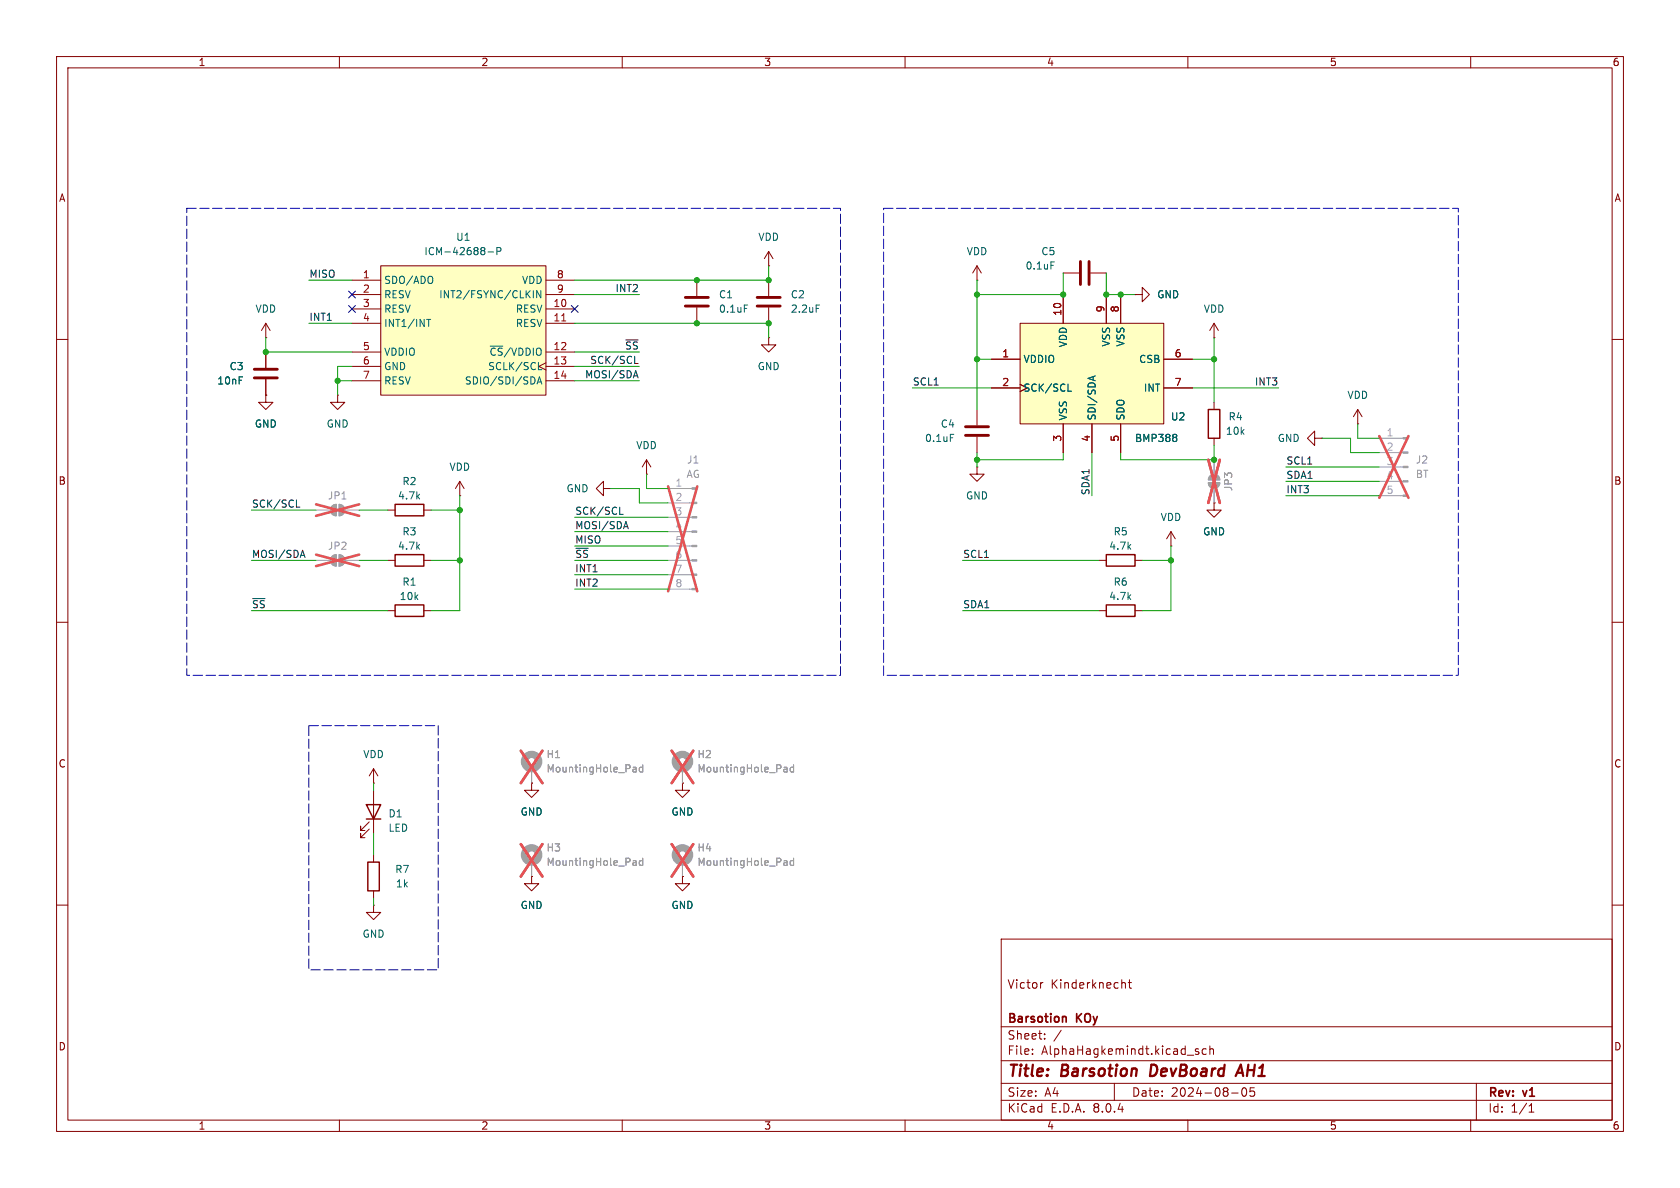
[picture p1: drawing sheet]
<svg xmlns="http://www.w3.org/2000/svg" width="297mm" height="210mm" viewBox="0 0 297 210" stroke-linecap="round" stroke-linejoin="round" font-family="sans-serif">
<g fill="none" stroke="#840000" stroke-width=".18">
<path d="M10 10h277v190h-277zM12 12h273v186h-273zM60 10v2M110 10v2M160 10v2M210 10v2M260 10v2M10 60h2M214.6 59.7h.1M214.6 57.2l-.7 1.2M214.6 57.2v2.5M214.6 57.2l.8 1.2"/>
<path d="M285 60h2M47 69.9v1.2h1.3l-1.3 1.3-1.3-1.3h1.3M47 69.9h.1M59.7 69.9v1.2h1.3l-1.3 1.3-1.3-1.3h1.3M59.7 69.9h.1M172.7 72.4v2.8M172.7 77.2v2.8M240 74.9h.1M240 72.4l-.7 1.3M240 72.4v2.5M240 72.4l.8 1.3M194.3 99.1h1.3"/>
<path d="M200.7 99.1h1.2M207 96.5h.1M207 94l-.8 1.3M207 94v2.5M207 94l.8 1.3M214.6 88.9v1.3h1.3l-1.3 1.2-1.2-1.2h1.2M214.6 88.9h.1M10 110h2M68.6 108h1.2M74.9 108h1.3M194.3 108h1.3M200.7 108h1.2"/>
<path d="M285 110h2M10 160h2M285 160h2M177 166h108v32h-108zM184.4 173.7l-.4 .1M198.5 173.7h.2l.3 .2v.8M199.5 173.7h.5M199.7 173.2v1.3l.3 .2M60 198v2M110 198v2M160 198v2M177 194.5h108"/>
<path d="M177 191.5h108M177 187.5h108M177 181.5h108M182.5 186.3v.1M182.5 185.5v.1M184.7 183.6v.1M184.7 182.8v.1M187.6 182.1l-1.3 2M197 191.5v3M210 198v2M211.9 185.5l-.4-.1-.2 .2 .1 .2 .5 .2v.3h-.6M213.2 185.5l-.4-.1-.3 .3v.4l.2 .2h.5"/>
<path d="M213.9 185.5l.2-.1 .4 .1v.9M213.9 184.9v1.5M217.7 193.2h1.2M219.7 192.4l.2-.1a.81 .81 0 0 1 .6 .6 .81 .81 0 0 1-.3 .8l-.2 .1a.81 .81 0 0 1-.3-1.4zM221.7 192.3h-.7v.7l.2-.1h.5l.1 .3-.1 .5-.2 .1-.5-.1M260 198v2M261 191.5v6.5M270.3 196.6h.9M270.3 195.5l.4-.4v1.5"/>
</g>
<path d="M203.6 188.2l-.3 2h.5M218.4 190.2l1-2 .4 2M218.7 189.6h1" fill="none" stroke="#840000" stroke-width=".4"/>
<path d="M188.3 179.7l.2 .2v.8" fill="none" stroke="#840000" stroke-width=".3"/>
<path d="M195.6 98h5.1v2.1h-5.1zM69.8 106.9h5.1v2.1h-5.1zM195.6 106.9h5.1v2.1h-5.1z" fill="none" stroke="#840000" stroke-width=".25"/>
<g fill="none" stroke="#a1a1a1" stroke-width=".18">
<path d="M243.8 77.5h4.3M55.9 90.2h2.5M55.9 99.1h2.5M58.7 89.5l.7-.3v2a1.02 1.02 0 0 1-.9-.6 1.02 1.02 0 0 1 .2-1.1zM58.7 98.3l.7-.3v2.1a1.02 1.02 0 0 1-.9-.7 1.02 1.02 0 0 1 .2-1.1zM59.9 89.2a1.02 1.02 0 0 1 1.1 1 1.02 1.02 0 0 1-1.1 1zM59.9 98a1.02 1.02 0 0 1 1.1 1.1 1.02 1.02 0 0 1-1.1 1zM61 90.2h2.5M61 99.1h2.5M213.6 85.3h2a1.02 1.02 0 0 1-1 1.1 1.02 1.02 0 0 1-1-1.1zM213.9 84.1a1.02 1.02 0 0 1 1.1-.2 1.02 1.02 0 0 1 .6 .9h-2zM214.6 81.3v2.5"/>
<path d="M214.6 86.4v2.5M243.8 87.6h4.3M243.8 85.1h4.3M243.8 82.6h4.3M243.8 80h4.3"/>
</g>
<g fill="#a1a1a1" stroke="#a1a1a1" stroke-width=".18">
<path d="M58.7 89.5l.7-.3v2a1.02 1.02 0 0 1-.9-.6 1.02 1.02 0 0 1 .2-1.1z"/>
<path d="M59.9 89.2a1.02 1.02 0 0 1 1.1 1 1.02 1.02 0 0 1-1.1 1z"/>
<path d="M213.9 84.1a1.02 1.02 0 0 1 1.1-.2 1.02 1.02 0 0 1 .6 .9h-2z"/>
<path d="M213.6 85.3h2a1.02 1.02 0 0 1-1 1.1 1.02 1.02 0 0 1-1-1.1z"/>
<path d="M58.7 98.3l.7-.3v2.1a1.02 1.02 0 0 1-.9-.7 1.02 1.02 0 0 1 .2-1.1z"/>
<path d="M59.9 98a1.02 1.02 0 0 1 1.1 1.1 1.02 1.02 0 0 1-1.1 1z"/>
<path d="M248.1 87.5h.8v.3h-.8z"/>
<path d="M248.1 85h.8v.2h-.8z"/>
<path d="M248.1 82.4h.8v.3h-.8z"/>
<path d="M248.1 79.9h.8v.2h-.8z"/>
<path d="M248.1 77.3h.8v.3h-.8z"/>
</g>
<path d="M243.8 77.1l5.2 10.9M249 77.1l-5.2 10.9M55.9 89.2l7.6 2M55.9 98l7.6 2.1M63.5 89.2l-7.6 2M63.5 98l-7.6 2.1M213.6 81.3l2 7.6M215.6 81.3l-2 7.6" fill="none" stroke="#e65255" stroke-width=".46"/>
<path d="M170.7 77h4.1M170.7 75.4h4.1" fill="none" stroke="#840000" stroke-width=".51"/>
<path d="M168 76.8h.6" fill="none" stroke="#006464" stroke-width=".18"/>
<path d="M180.3 57.2h25.4v17.7h-25.4z" fill="#ffffc2"/>
<g fill="none" stroke="#840000" stroke-width=".18">
<path d="M172.7 49.5h.1M172.7 47l-.7 1.3M172.7 47v2.5M172.7 47l.8 1.3M180.3 57.2h25.4v17.7h-25.4zM188 52.1v5.1M188 48.3h2.8M192.8 48.3h2.8M195.6 52.1v5.1M198.1 52.1v5.1M200.7 52.1h1.2v-1.3l1.3 1.3-1.3 1.2v-1.2M200.7 52.1h.1"/>
<path d="M175.3 63.5h5M175.3 68.6h5M188 74.9v5.1M193 74.9v5.1M198.1 74.9v5.1M205.7 63.5h5.1M205.7 68.6h5.1M214.6 71.1v1.3M214.6 77.5v1.2M232.4 77.5v-1.3l-1.3 1.3 1.3 1.2v-1.2h1.3M233.7 77.5h.1M68.6 99.1h1.2"/>
<path d="M68.6 90.2h1.2M74.9 99.1h1.3M74.9 90.2h1.3M81.3 87.6h.1M81.3 85.1l-.8 1.3M81.3 85.1v2.5M81.3 85.1l.7 1.3M106.7 86.4v-1.3l-1.3 1.3 1.3 1.2v-1.2h1.2M107.9 86.4h.1M114.3 83.8h.1M114.3 81.3l-.8 1.3M114.3 81.3v2.5"/>
<path d="M114.3 81.3l.8 1.3M172.7 82.6v1.2h1.3l-1.3 1.3-1.3-1.3h1.3M172.7 82.6h.1M66 138.4h.1M66 135.9l-.7 1.3M66 135.9v2.5M66 139.7v7.6M66 135.9l.8 1.3M94 138.4v1.3h1.2l-1.2 1.3-1.3-1.3h1.3M94 138.4h.1M120.6 138.4v1.3h1.3l-1.3 1.3-1.2-1.3h1.2M120.6 138.4h.1"/>
<path d="M65.3 146.6l-1.5 1.5v-.8v.8h.7M65.3 145.3l-1.5 1.5v-.7v.7h.7M66 151.1v1.3M66 157.5v1.3M94 154.9v1.3h1.2l-1.2 1.3-1.3-1.3h1.3M94 154.9h.1M120.6 154.9v1.3h1.3l-1.3 1.3-1.2-1.3h1.2M120.6 154.9h.1M66 160v1.3h1.3l-1.3 1.3-1.2-1.3h1.2M66 160h.1"/>
</g>
<path d="M185.8 46.3h.6M188.8 69.2h.6M193.3 66.6v.6M193.6 66.5l-1.3 .4M207.8 76.8l.2 .2-.2 .3 .2 .3v.2l-.2 .2" fill="none" stroke="#006464" stroke-width=".18"/>
<path d="M191 46.2v4.1M192.5 46.2v4.1" fill="none" stroke="#840000" stroke-width=".51"/>
<path d="M213.6 72.4h2v5.1h-2zM69.8 98h5.1v2.1h-5.1zM69.8 89.2h5.1v2h-5.1zM64.8 142.2h2.5l-1.3 2.6zM64.8 144.8h2.5M65 152.4h2.1v5.1h-2.1z" fill="none" stroke="#840000" stroke-width=".25"/>
<g fill="none" stroke="#a1a1a1" stroke-width="1.3">
<circle cx="94" cy="134.6" r="1.27"/>
<circle cx="120.6" cy="134.6" r="1.27"/>
<circle cx="94" cy="151.1" r="1.27"/>
<circle cx="120.6" cy="151.1" r="1.27"/>
</g>
<path d="M118.1 99.1h4.2M118.1 96.5h4.2M118.1 94h4.2M118.1 91.4h4.2M118.1 88.9h4.2M118.1 86.4h4.2M118.1 104.1h4.2M118.1 101.6h4.2M94 135.9v2.5M120.6 135.9v2.5M94 152.4v2.5M120.6 152.4v2.5" fill="none" stroke="#a1a1a1" stroke-width=".18"/>
<g fill="none" stroke="#989898" stroke-width=".18">
<path d="M112.1 135.6h.2l.2 .2v.7M112.5 136.4l-.4 .1M112.5 135.9l-.4 .1M113.6 135.2v1.3M113.6 135.7l-.3-.1-.3 .3 .1 .5h.5M138.7 135.6h.3l.1 .2v.7M139.1 136.4l-.4 .1M139.1 135.9l-.4 .1M140.3 135.7l-.4-.1-.2 .3 .1 .5h.5M140.3 135.2v1.3M112.1 152.1h.2l.2 .2v.7M112.5 152.9l-.4 .1"/>
<path d="M112.5 152.4l-.4 .1M113.6 152.2l-.3-.1-.3 .3 .1 .5h.5M113.6 151.7v1.3M138.7 152.1h.3l.1 .2v.7M139.1 152.9l-.4 .1M139.1 152.4l-.4 .1M140.3 152.2l-.4-.1-.2 .3 .1 .5h.5M140.3 151.7v1.3"/>
</g>
<path d="M118.1 86l5.2 18.5M123.3 86l-5.2 18.5M92.1 132.7l3.8 5.7M95.9 132.7l-3.8 5.7M118.7 132.7l3.9 5.7M122.6 132.7l-3.9 5.7M92.1 149.2l3.8 5.7M95.9 149.2l-3.8 5.7M118.7 149.2l3.9 5.7M122.6 149.2l-3.9 5.7" fill="none" stroke="#e65255" stroke-width=".46"/>
<g fill="#a1a1a1" stroke="#a1a1a1" stroke-width=".18">
<path d="M122.3 104h.9v.3h-.9z"/>
<path d="M122.3 101.5h.9v.2h-.9z"/>
<path d="M122.3 98.9h.9v.3h-.9z"/>
<path d="M122.3 96.4h.9v.2h-.9z"/>
<path d="M122.3 93.9h.9v.2h-.9z"/>
<path d="M122.3 91.3h.9v.3h-.9z"/>
<path d="M122.3 88.8h.9v.2h-.9z"/>
<path d="M122.3 86.2h.9v.3h-.9z"/>
</g>
<path d="M67.3 47h29.2v22.9h-29.2z" fill="#ffffc2"/>
<g fill="none" stroke="#840000" stroke-width=".18">
<path d="M47 59.7h.1M47 57.2v2.5M47 57.2l-.8 1.2M47 57.2l.8 1.2M62.2 49.5h5.1M62.2 54.6h5.1M62.2 57.2h5.1M62.2 52.1h5.1M67.3 47h29.2v22.9h-29.2zM96.5 49.5h5.1M96.5 54.6h5.1M96.5 57.2h5.1"/>
<path d="M96.5 52.1h5.1M123.2 49.5v2.8M123.2 54.4v2.8M135.9 47h.1M135.9 59.7v1.3h1.3l-1.3 1.2-1.3-1.2h1.3M135.9 59.7h.1M135.9 44.5l-.8 1.2M135.9 44.5v2.5M135.9 49.5v2.8M135.9 54.4v2.8M135.9 44.5l.8 1.2M188 52.1v5.1"/>
<path d="M195.6 52.1v5.1M198.1 52.1v5.1M200.7 52.1h.1M47 69.9h.1M47 62.2v2.8M47 67.1v2.8M62.2 62.2h5.1M62.2 64.8h5.1M62.2 67.3h5.1M96.5 64.1l-1.3 .7 1.3 .6M96.5 62.2h5.1M96.5 64.8h5.1"/>
<path d="M96.5 67.3h5.1M175.3 63.5h5M175.3 68.6h5M188 74.9v5.1M193 74.9v5.1M198.1 74.9v5.1M205.7 63.5h5.1M205.7 68.6h5.1M214.6 88.9h.1M94 138.4h.1M120.6 138.4h.1M94 154.9h.1"/>
<path d="M120.6 154.9h.1"/>
</g>
<path d="M99.3 56.7h.7" fill="none" stroke="#a90000" stroke-width=".18"/>
<g fill="none" stroke="#006464" stroke-width=".18">
<path d="M75.4 56.5h.7M75.8 56.5v1.2M86.3 44.5h.9M87.8 44.4h.6l.2-.2-.1-.3-.7-.1v1.2M94.3 51.4v1.2M95.6 51.4v1.2l-.7-1.2v1.2M131.6 53.9h.6M144.3 53.9h.6M94.5 66.9v.7M94.9 67.9l.5-1.3 .4 1.3M95.1 67.5h.6M95.2 65.3h.6"/>
<path d="M188.8 69.2h.6M193.3 66.6v.6M193.6 66.5l-1.3 .4M207.8 76.8l.2 .2-.2 .3 .2 .3v.2l-.2 .2"/>
</g>
<path d="M121.2 54.1h4M121.2 52.6h4M133.9 54.1h4M133.9 52.6h4M45 66.8h4M45 65.3h4" fill="none" stroke="#840000" stroke-width=".51"/>
<path d="M112.1 66.4h.6M112.2 64.3h.6M112.4 65.5l.4 1.3M52.4 89.7h.6M53.2 98.2h.6M53.5 97.3l.4 1.2M109.6 90.9h.6M110.3 93.1h.7M110.7 92.2l.4 1.3" fill="none" stroke="#0f0f0f" stroke-width=".18"/>
<path d="M33 36.8h115.6v82.6h-115.6zM156.2 36.8h101.6v82.6h-101.6zM54.6 128.3h22.9v43.2h-22.9z" fill="none" stroke="#0000c2" stroke-width=".18" stroke-dasharray="1.7 .6"/>
<g fill="none" stroke="#009600" stroke-width=".18">
<path d="M47 59.7v2.5h15.2M54.6 49.5h7.6M54.6 57.2h7.6M101.6 57.2h34.3v2.5M101.6 52.1h11.4M135.9 47v2.5h-34.3M172.7 49.5v22.9M188 48.3v3.8h-15.3M195.6 48.3v3.8h5.1M214.6 59.7v11.4M59.7 67.3h2.5M62.2 64.8h-2.5v5.1"/>
<path d="M101.6 64.8h11.4M101.6 67.3h11.4M101.6 62.2h11.4M161.3 68.6h14M172.7 63.5h2.6M210.8 68.6h15.3M210.8 63.5h3.8M214.6 78.7v2.6h-16.5v-1.3M233.7 77.5h5.1v2.5h5M240 74.9v2.6h3.8M44.4 90.2h11.5M44.4 99.1h11.5"/>
<path d="M63.5 90.2h5.1M63.5 99.1h5.1M76.2 90.2h5.1M76.2 99.1h5.1M81.3 87.6v20.4h-5.1M101.6 94h16.5M101.6 91.4h16.5M101.6 99.1h16.5M101.6 96.5h16.5M107.9 86.4h5.1v2.5h5.1M114.3 83.8v2.6h3.8M170.2 99.1h24.1"/>
<path d="M172.7 80v2.6M188 80v1.3h-15.3M193 80v7.6M201.9 99.1h5.1M207 96.5v11.5h-5.1M227.3 87.6h16.5M227.3 82.6h16.5M227.3 85.1h16.5M44.4 108h24.2M101.6 104.1h16.5M101.6 101.6h16.5M170.2 108h24.1"/>
<path d="M66 138.4v1.3M66 147.3v3.8M66 158.8v1.2"/>
</g>
<path d="M61.6 51.5l1.2 1.2M61.6 54l1.2 1.2M62.8 51.5l-1.2 1.2M62.8 54l-1.2 1.2M101 54l1.2 1.2M102.2 54l-1.2 1.2" fill="none" stroke="#000084" stroke-width=".18"/>
<path d="M214.6 81.3v2.5M214.6 86.4v2.5M94 135.9v2.5M120.6 135.9v2.5M94 152.4v2.5M120.6 152.4v2.5" fill="none" stroke="#a1a1a1" stroke-width=".18"/>
<path d="M213.6 81.3l2 7.6M215.6 81.3l-2 7.6M92.1 132.7l3.8 5.7M95.9 132.7l-3.8 5.7M118.7 132.7l3.9 5.7M122.6 132.7l-3.9 5.7M92.1 149.2l3.8 5.7M95.9 149.2l-3.8 5.7M118.7 149.2l3.9 5.7M122.6 149.2l-3.9 5.7" fill="none" stroke="#e65255" stroke-width=".46"/>
<g fill="none" stroke="#989898" stroke-width=".18">
<path d="M112.1 135.6h.2l.2 .2v.7M112.5 136.4l-.4 .1M112.5 135.9l-.4 .1M113.6 135.7l-.3-.1-.3 .3 .1 .5h.5M113.6 135.2v1.3M138.7 135.6h.3l.1 .2v.7M139.1 136.4l-.4 .1M139.1 135.9l-.4 .1M140.3 135.2v1.3M140.3 135.7l-.4-.1-.2 .3 .1 .5h.5M112.1 152.1h.2l.2 .2v.7M112.5 152.9l-.4 .1"/>
<path d="M112.5 152.4l-.4 .1M113.6 152.2l-.3-.1-.3 .3 .1 .5h.5M113.6 151.7v1.3M138.7 152.1h.3l.1 .2v.7M139.1 152.9l-.4 .1M139.1 152.4l-.4 .1M140.3 152.2l-.4-.1-.2 .3 .1 .5h.5M140.3 151.7v1.3"/>
</g>
<g fill="#009600" stroke="#009600" stroke-width=".18">
<circle cx="47" cy="62.2" r=".46"/>
<circle cx="172.7" cy="63.5" r=".46"/>
<circle cx="172.7" cy="52.1" r=".46"/>
<circle cx="135.9" cy="49.5" r=".46"/>
<circle cx="135.9" cy="57.2" r=".46"/>
<circle cx="172.7" cy="81.3" r=".46"/>
<circle cx="195.6" cy="52.1" r=".46"/>
<circle cx="198.1" cy="52.1" r=".46"/>
<circle cx="188" cy="52.1" r=".46"/>
<circle cx="214.6" cy="63.5" r=".46"/>
<circle cx="207" cy="99.1" r=".46"/>
<circle cx="214.6" cy="81.3" r=".46"/>
<circle cx="59.7" cy="67.3" r=".46"/>
<circle cx="81.3" cy="99.1" r=".46"/>
<circle cx="123.2" cy="49.5" r=".46"/>
<circle cx="123.2" cy="57.2" r=".46"/>
<circle cx="81.3" cy="90.2" r=".46"/>
</g>
<g font-size="2.8" fill="#840000">
<text x="178" y="190.9">Title:</text>
<text x="187.7" y="190.9">Barsotion</text>
<text x="204.2" y="190.9">DevBoard</text>
<text x="220.4" y="190.9">AH1</text>
</g>
<g font-size="2.1" fill="#840000">
<text x="178" y="175">Victor</text>
<text x="185.7" y="175">Kinderknecht</text>
<text x="178" y="184">Sheet:</text>
<text x="178" y="181.2">Barsotion</text>
<text x="190.4" y="181.2">KOy</text>
<text x="178" y="186.7">File:</text>
<text x="184.1" y="186.7">AlphaHagkemindt.kicad_sch</text>
<text x="178" y="196.9">KiCad</text>
<text x="178" y="194.1">Size:</text>
<text x="184.7" y="194.1">A4</text>
<text x="185.7" y="196.9">E.D.A.</text>
<text x="193.3" y="196.9">8.0.4</text>
<text x="200" y="194.1">Date:</text>
<text x="207" y="194.1">2024-08-05</text>
<text x="263" y="194.3">Rev:</text>
<text x="263" y="196.9">Id:</text>
<text x="267.1" y="196.9">1/1</text>
<text x="269.4" y="194.3">v1</text>
</g>
<g font-size="1.8" fill="#840000">
<text x="35" y="11.9">1</text>
<text x="85" y="11.9">2</text>
<text x="135" y="11.9">3</text>
<text x="185" y="11.9">4</text>
<text x="235" y="11.9">5</text>
<text x="285" y="11.9">6</text>
<text x="10.3" y="35.9">A</text>
<text x="285.3" y="35.9">A</text>
<text x="10.3" y="85.9">B</text>
<text x="285.3" y="85.9">B</text>
<text x="10.3" y="135.9">C</text>
<text x="285.3" y="135.9">C</text>
<text x="10.3" y="185.9">D</text>
<text x="285.3" y="185.9">D</text>
<text x="35" y="199.9">1</text>
<text x="85" y="199.9">2</text>
<text x="135" y="199.9">3</text>
<text x="185" y="199.9">4</text>
<text x="235" y="199.9">5</text>
<text x="285" y="199.9">6</text>
</g>
<g font-size="1.8" fill="#006464">
<text x="74.9" y="45.3">ICM-42688-P</text>
<text x="80.5" y="42.8">U1</text>
<text x="134" y="42.8">VDD</text>
<text x="170.8" y="45.3">VDD</text>
<text x="181.2" y="47.9">0.1uF</text>
<text x="184" y="45.3">C5</text>
<text x="67.8" y="50.4">SDO/ADO</text>
<text x="67.8" y="52.9">RESV</text>
<text x="77.5" y="52.9">INT2/FSYNC/CLKIN</text>
<text x="92.2" y="50.4">VDD</text>
<text x="127" y="52.9">C1</text>
<text x="139.7" y="52.9">C2</text>
<text x="204.5" y="52.9">GND</text>
<text x="45.1" y="55.5">VDD</text>
<text x="67.8" y="55.5">RESV</text>
<text x="67.8" y="58">INT1/INT</text>
<text x="91.1" y="55.5">RESV</text>
<text x="91.1" y="58">RESV</text>
<text x="127" y="55.5">0.1uF</text>
<text x="139.7" y="55.5">2.2uF</text>
<text x="212.7" y="55.5">VDD</text>
<text x="40.5" y="65.6">C3</text>
<text x="67.8" y="63.1">VDDIO</text>
<text x="67.8" y="65.6">GND</text>
<text x="86.2" y="65.6">SCLK/SCL</text>
<text x="86.4" y="63.1">~{CS}/VDDIO</text>
<text x="133.9" y="65.6">GND</text>
<text x="180.8" y="64.4">VDDIO</text>
<text x="188.8" y="61.5" transform="rotate(-90 188.8 61.5)">VDD</text>
<text x="196.4" y="61.4" transform="rotate(-90 196.4 61.4)">VSS</text>
<text x="199" y="61.4" transform="rotate(-90 199 61.4)">VSS</text>
<text x="201.3" y="64.4">CSB</text>
<text x="38.3" y="68.2">10nF</text>
<text x="67.8" y="68.2">RESV</text>
<text x="82.1" y="68.2">SDIO/SDI/SDA</text>
<text x="180.8" y="69.4">SCK/SCL</text>
<text x="202.1" y="69.4">INT</text>
<text x="238.1" y="70.7">VDD</text>
<text x="45" y="75.8">GND</text>
<text x="57.7" y="75.8">GND</text>
<text x="166.2" y="75.8">C4</text>
<text x="188.8" y="74.4" transform="rotate(-90 188.8 74.4)">VSS</text>
<text x="193.9" y="74.4" transform="rotate(-90 193.9 74.4)">SDI/SDA</text>
<text x="199" y="74.4" transform="rotate(-90 199 74.4)">SDO</text>
<text x="206.9" y="74.5">U2</text>
<text x="216.6" y="77.1">10k</text>
<text x="217.1" y="74.5">R4</text>
<text x="79.4" y="83.4">VDD</text>
<text x="112.4" y="79.6">VDD</text>
<text x="163.4" y="78.3">0.1uF</text>
<text x="200.6" y="78.3">BMP388</text>
<text x="225.8" y="78.3">GND</text>
<text x="70.3" y="88.5">4.7k</text>
<text x="71" y="86">R2</text>
<text x="100.1" y="87.2">GND</text>
<text x="170.7" y="88.5">GND</text>
<text x="71" y="94.8">R3</text>
<text x="196.8" y="94.8">R5</text>
<text x="205.1" y="92.3">VDD</text>
<text x="212.6" y="94.8">GND</text>
<text x="70.3" y="97.4">4.7k</text>
<text x="196" y="97.4">4.7k</text>
<text x="70.6" y="106.3">10k</text>
<text x="71" y="103.7">R1</text>
<text x="196" y="106.3">4.7k</text>
<text x="196.8" y="103.7">R6</text>
<text x="64.1" y="134.2">VDD</text>
<text x="68.6" y="144.7">D1</text>
<text x="68.6" y="147.2">LED</text>
<text x="91.9" y="144.4">GND</text>
<text x="118.6" y="144.4">GND</text>
<text x="69.8" y="154.5">R7</text>
<text x="69.9" y="157.1">1k</text>
<text x="91.9" y="160.9">GND</text>
<text x="118.6" y="160.9">GND</text>
<text x="64" y="166">GND</text>
</g>
<g font-size="1.8" fill="#0f0f0f">
<text x="54.6" y="49.2">MISO</text>
<text x="108.7" y="51.7">INT2</text>
<text x="54.6" y="56.8">INT1</text>
<text x="104.2" y="64.4">SCK/SCL</text>
<text x="110.4" y="61.9">~{SS}</text>
<text x="103.3" y="67">MOSI/SDA</text>
<text x="161.3" y="68.2">SCL1</text>
<text x="221.7" y="68.2">INT3</text>
<text x="227.3" y="82.2">SCL1</text>
<text x="44.4" y="89.8">SCK/SCL</text>
<text x="192.7" y="87.6" transform="rotate(-90 192.7 87.6)">SDA1</text>
<text x="227.3" y="87.3">INT3</text>
<text x="227.3" y="84.7">SDA1</text>
<text x="101.6" y="91.1">SCK/SCL</text>
<text x="101.6" y="93.6">MOSI/SDA</text>
<text x="44.4" y="98.7">MOSI/SDA</text>
<text x="101.6" y="96.2">MISO</text>
<text x="101.6" y="98.7">~{SS}</text>
<text x="101.6" y="101.3">INT1</text>
<text x="170.2" y="98.7">SCL1</text>
<text x="44.4" y="107.6">~{SS}</text>
<text x="101.6" y="103.8">INT2</text>
<text x="170.2" y="107.6">SDA1</text>
</g>
<g font-size="1.8" fill="#a90000">
<text x="64.1" y="49.3">1</text>
<text x="64.1" y="51.8">2</text>
<text x="98.4" y="49.3">8</text>
<text x="98.4" y="51.8">9</text>
<text x="64.1" y="54.4">3</text>
<text x="64.1" y="56.9">4</text>
<text x="97.7" y="54.4">10</text>
<text x="97.7" y="56.9">11</text>
<text x="187.7" y="55.9" transform="rotate(-90 187.7 55.9)">10</text>
<text x="195.3" y="55.3" transform="rotate(-90 195.3 55.3)">9</text>
<text x="197.9" y="55.3" transform="rotate(-90 197.9 55.3)">8</text>
<text x="64.1" y="62">5</text>
<text x="64.1" y="64.5">6</text>
<text x="97.7" y="62">12</text>
<text x="97.7" y="64.5">13</text>
<text x="177.1" y="63.2">1</text>
<text x="207.6" y="63.2">6</text>
<text x="64.1" y="67.1">7</text>
<text x="97.7" y="67.1">14</text>
<text x="177.1" y="68.3">2</text>
<text x="207.6" y="68.3">7</text>
<text x="187.7" y="78.2" transform="rotate(-90 187.7 78.2)">3</text>
<text x="192.8" y="78.2" transform="rotate(-90 192.8 78.2)">4</text>
<text x="197.9" y="78.2" transform="rotate(-90 197.9 78.2)">5</text>
</g>
<g font-size="1.8" fill="#aaa">
<text x="245" y="77.2">1</text>
<text x="245" y="79.8">2</text>
<text x="245" y="82.3">3</text>
<text x="119.3" y="86.1">1</text>
<text x="119.3" y="88.6">2</text>
<text x="245" y="84.8">4</text>
<text x="245" y="87.4">5</text>
<text x="119.3" y="91.2">3</text>
<text x="119.3" y="93.7">4</text>
<text x="119.3" y="96.3">5</text>
<text x="119.3" y="98.8">6</text>
<text x="119.3" y="101.3">7</text>
<text x="119.3" y="103.9">8</text>
</g>
<g font-size="1.8" fill="#989898">
<text x="121.4" y="82.1">J1</text>
<text x="250.2" y="82.1">J2</text>
<text x="57.9" y="88.5">JP1</text>
<text x="121.3" y="84.7">AG</text>
<text x="218" y="86.9" transform="rotate(-90 218 86.9)">JP3</text>
<text x="250.2" y="84.7">BT</text>
<text x="57.9" y="97.4">JP2</text>
<text x="96.5" y="134.2">H1</text>
<text x="96.5" y="136.8">MountingHole_Pad</text>
<text x="123.2" y="134.2">H2</text>
<text x="123.2" y="136.8">MountingHole_Pad</text>
<text x="96.5" y="150.7">H3</text>
<text x="96.5" y="153.3">MountingHole_Pad</text>
<text x="123.2" y="150.7">H4</text>
<text x="123.2" y="153.3">MountingHole_Pad</text>
</g>
</svg>
